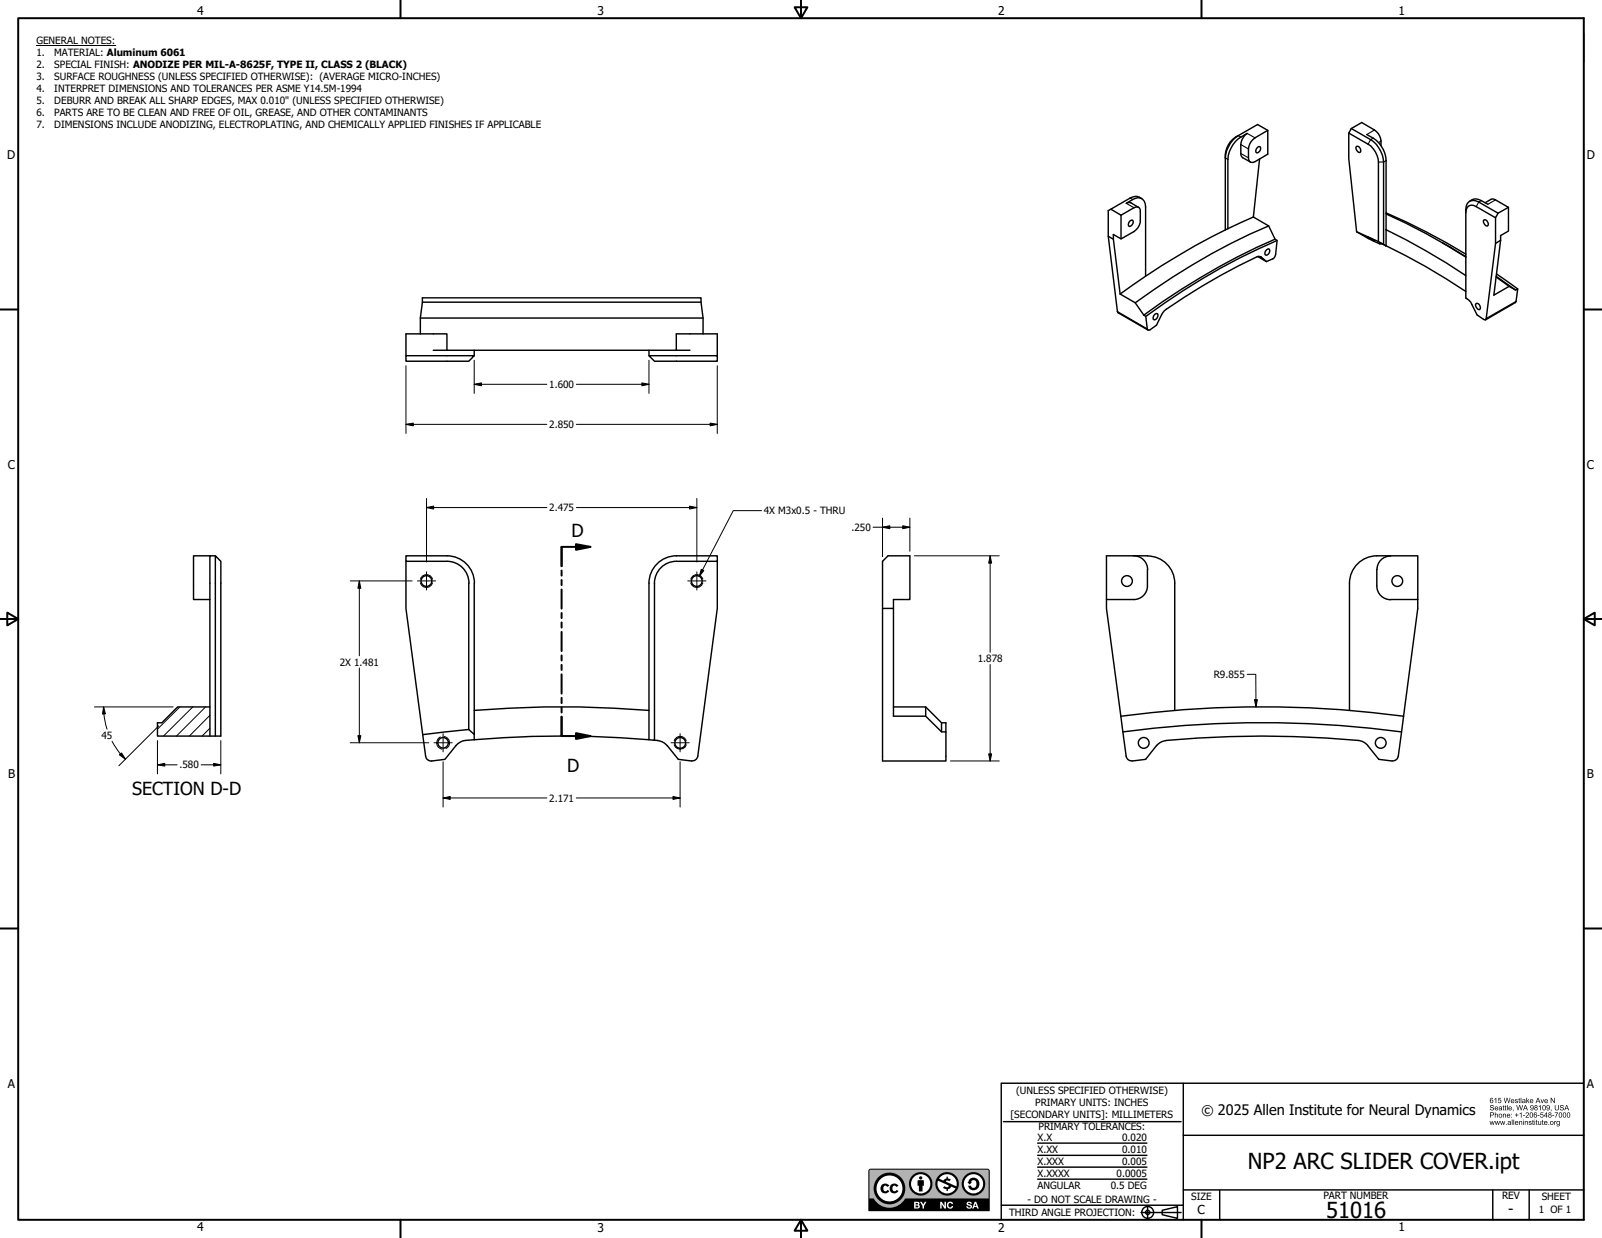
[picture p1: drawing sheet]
<svg xmlns="http://www.w3.org/2000/svg" width="559mm" height="432mm" viewBox="0 0 559 432" stroke-linecap="round" stroke-linejoin="round" font-family="sans-serif">
<g fill="none" stroke="#000" stroke-width=".35">
<path d="M12.7 15.9h27.7M552.4 11.5v10.3M141.6 127.6v23.6M165.4 134l2.6-.5v1.1zM165.4 134h25.4M165.4 125.7v11.5M201 134h25.4M223.9 133.5l2.5 .5-2.5 .6zM226.4 125.7v11.5M250.2 127.6v23.6M141.6 148l2.5-.4v.9zM141.6 148h49.2"/>
<path d="M201 148h49.2M247.7 147.6l2.5 .4-2.5 .5zM148.8 177l2.5-.5v1zM148.8 177h42M148.8 173.9v22.1M201 177h42.1M240.5 176.5l2.6 .5-2.6 .5zM243.1 173.9v22.1M265.6 178.1h-9.8l-11.9 23M148.8 199.4v6.4M243.1 199.4v6.4M244.6 198.6l.9 .4-1.6 2.1z"/>
<path d="M304.5 183.9h12.9M307.8 183.9l2.6-.5v1zM307.8 180.7v13.5M314.9 183.4l2.5 .5-2.5 .5zM317.4 180.7v11.6M319 193.9h29.6M345.4 193.9v33.6M345.4 193.9l.5 2.5h-1zM122.2 202.6h21.6M125.3 202.6l.6 2.6h-1.1zM125.3 202.6v26.1M145.6 202.6h6.3"/>
<path d="M146.6 203.3a2.22 2.22 0 0 0 2.1 1.6 2.22 2.22 0 0 0 2.2-1.6M146.7 202a2.18 2.18 0 0 1 2.1-1.6 2.18 2.18 0 0 1 2.1 1.6M239.9 202.6h6.3M240.9 203.3l.5 .9 .7 .5 1 .2M241 202a2.18 2.18 0 0 1 2.1-1.6 2.18 2.18 0 0 1 2.1 1.6M245.2 203.3l-.5 .9-.7 .5-.9 .2M125.3 233v26.1M345.4 231.8v33.6M435 235.2h3l.1 8.8M33 246.6h27.4M36.1 246.6l.3 4 .9 3.7M36.1 246.6l.7 2.4-1 .1z"/>
<path d="M39.1 258.6l2.9 4.4M54.9 258.3v11.6M55.4 253.2l-13.9 13.9M62.7 246.6l-7.8 7.7M67.3 246.6l-10.3 10.1M71.7 246.6l-10.2 10.1M73.2 254l-2.7 2.7M73.2 249.5l-7.2 7.2M77 258.3v11.6M122.2 259.1h27.3M124.8 256.6h1.1l-.6 2.5zM151.4 259.1h6.3"/>
<path d="M153.6 257a2.27 2.27 0 0 0-1.3 2.4 2.27 2.27 0 0 0 1.8 1.9M154.5 255.9v6.4M155 256.9a2.27 2.27 0 0 1 1.8 1.9 2.27 2.27 0 0 1-1.3 2.3M234.1 259.1h6.3M235.1 259.8l.5 .8 .7 .5 .9 .2M235.2 258.4a2.14 2.14 0 0 1 2.1-1.6 2.14 2.14 0 0 1 2 1.6M237.2 255.9v6.4M239.4 259.8l-.4 .8-.8 .5-1 .2M437.6 244h1l-.5 2.6zM438.1 244v2.6M41.7 263.3l.7-.7 1.4 2.2zM42 262.9l1.8 1.9"/>
<path d="M54.9 266.8l2.6-.6v1zM54.9 266.8h6.9M70.2 266.8h6.8M74.5 266.2l2.5 .6-2.5 .4zM154.5 278.3l2.5-.5v1zM154.5 278.3h36.3M154.5 265.7v15.8M201 278.3h36.2M234.7 277.8l2.5 .5-2.5 .5zM237.2 265.7v15.8M331.5 265.4h17.1M344.9 262.9h1l-.5 2.5z"/>
</g>
<g fill="none" stroke="#000" stroke-width=".5">
<path d="M431.9 47.3a9.9 9.9 0 0 0-4.5 7.8M436.2 56.5l-3.1-1.8a8.3 8.3 0 0 1-.2-5.2 5.4 5.4 0 0 1 2.1-3 10.5 10.5 0 0 0-6.7 9.1v24.1M437.1 48.7l5.1-3.2v8.3l-4.4 2.6a1.41 1.41 0 0 1-1.6 .1 1.41 1.41 0 0 1-.7-1.5 6.8 6.8 0 0 1 1.6-6.3zM438.7 51.4l.9-.2a1.48 1.48 0 0 1-1.2 2.1l-.4-.7zM439.4 55.4l-2.2 20.3 5.3 3.1 2.3 4.6 .7 .5-.5 4.9-.6 1.2-.5 .3M442.2 45.5l-3.5-2.1-6.8 3.9a7.8 7.8 0 0 0-4.5 6.7v26.2M470.5 46.4v8.9l2.7 25.5M471.4 44.8l-.9 1.6 6.7 3.9a8 8 0 0 1 3.6 6.2v27.8l1.8 .9v-28.7a10.3 10.3 0 0 0-4.5-7.8M471.4 44.8l3.6-2.1 4.4 2.6a5.4 5.4 0 0 1 2.3 5.5M471.4 44.8l6.7 3.9M473.2 51.1a1.32 1.32 0 0 1 1.3 .7 1.32 1.32 0 0 1-.2 1.4 1.57 1.57 0 0 1-1.1-2.1zM476.7 46.9a10.4 10.4 0 0 1 6.8 9.1v29.7"/>
<path d="M386.6 73.5v8.9l3.2 26.2 .2 .5M387.5 73l3.5 2.1M391 75v8.3M394.2 69.1a3.4 3.4 0 0 1 4.1 .2M394.2 77l.9-.2a1.49 1.49 0 0 1-1.1 2.2l-.4-.8zM394.2 69.1l-7.6 4.4M394.5 70.7l2.6 1.6M394.5 70.7h-1.1l-.5 .2a6 6 0 0 1 5-1.8 3.1 3.1 0 0 1 1.7 3.1M397.8 73.7a6.6 6.6 0 0 1-1.6 6.5l-5.2 3.1-2.6-1.5v1.6l2.3 19.2M397.8 73.7a1.34 1.34 0 0 0-.7-1.4 1.34 1.34 0 0 0-1.6 .2l-4.5 2.6M399.6 72.2v24.1M428.3 79.7a256.7 256.7 0 0 0-37.6 22.9l5.3 3 3 4.3 .7 .5 .7 4.7 .8-.1 2.2-1.6 1.8-3.7"/>
<path d="M437.2 75.7l-8.9 4.1M442.5 78.8a227.8 227.8 0 0 0-46.5 26.8M483.5 74.4a183.3 183.3 0 0 1 27.8 14.2M483.5 74.6a211.8 211.8 0 0 1 27.8 15.1M511.3 74.1a2.2 2.2 0 0 1 1.1-2.3 2.2 2.2 0 0 1 2.5 .3l6.8 3.8 .8-1.5-6.7-3.9a2.78 2.78 0 0 0-3.1-.3 2.78 2.78 0 0 0-1.4 2.9v30.8l.6 .4M512.6 70.2a3.2 3.2 0 0 1 4.1-.2l2.3 1.3M517.6 76.7a1.32 1.32 0 0 1 1.3 .7 1.32 1.32 0 0 1-.2 1.5 1.59 1.59 0 0 1-1.1-2.2zM518 70.7l2.1-1.2h1l5.1 2.8M521.7 75.9v9l-3.4 26.6-.8-.1-2.3-1.5-1.8-3.7M526.2 72.3v8.3l-2.8 1.6M526.2 72.3l-3.7 2.1M386.6 82.4l1.8 1"/>
<path d="M438.7 89.5l3.1 1.7-1.9-1.5-.9-.3a202.8 202.8 0 0 0-32.9 19l-.9 1.3M441.8 87.1l.9-.2a1.5 1.5 0 0 1-1.1 2.1l-.4-.7zM443.9 90.3l-2.1 .9M444.8 83.4a233.2 233.2 0 0 0-45.8 26.5M445.5 83.9a224.2 224.2 0 0 0-45.8 26.5M477 82.7l2.6 1.3zM480.8 84.3l-7.6-3.5 6 3.3 2.2 1-.1-.4 2.1 1M481.7 84.9l-.3 .2M482.6 85.2l.8 .5M483.4 85.7h.1M483.5 80.1a233.2 233.2 0 0 1 27.8 16M483.5 85.7a222.1 222.1 0 0 1 27.8 16"/>
<path d="M503.2 84.7l8.1 4.8M521.9 96.6l4.5 3.3M521.9 96.4l6.7 4.8M522 95.6l7.4 5.2M523.4 82.2v1.6l-2.3 19.1 5.3-3 2.2 1.2 .8-.3-.6 4.3-.2 .4-10.4 6.1M523.4 83.8l-1.7 1.1M146.6 110.9h98.6M147.3 103.9h97.2l.7 7v5.6M147.3 105.4h97.2M147.3 103.9l-.7 7v5.6M390 109.1l10.4 6M402.9 109.6l.8-.2a1.5 1.5 0 0 1-1.1 2.2l-.4-.8z"/>
<path d="M511.9 104.3l1.1 1.1 .4 .8M514.9 105.8a1.32 1.32 0 0 1 1.3 .8 1.32 1.32 0 0 1-.2 1.4 1.58 1.58 0 0 1-1.1-2.2zM141.6 124.1h23.8l-1.9 1.9h-21.9zM151.1 122.2h4.8M155.9 122.2h9.5v1.9M155.9 122.2v-5.8h-14.3v7.7M165.4 122.2h61M226.4 124.1h23.8v1.9h-21.9zM235.9 122.2h4.8M235.9 122.2v-5.8h14.3v7.7M235.9 122.2h-9.5v1.9M73.2 193.9h-5.7v15.2h5.7"/>
<path d="M75.1 193.9h-1.9v52.7M141.6 195.8v16.4l5.9 44M235.9 193.9h14.3v1.9h-14.3M235.9 193.9a9.6 9.6 0 0 0-9.5 9.5M235.9 195.8a7.6 7.6 0 0 0-7.6 7.6M250.2 195.8v16.4l-6.8 51.6M317.4 193.9h-7.6l-2 1.9v69.6h22.1v-10.1h-1.5l-5.5-5.5h-11.3v-40.7h5.8v-15.2M395.5 193.9a4.8 4.8 0 0 1 4.8 4.8M400.2 193.9h-14.3v15.2h9.6a4.7 4.7 0 0 0 4.8-4.7M400.2 198.6v5.7M400.3 193.9a9.5 9.5 0 0 1 9.5 9.5M480.3 193.9h14.2v15.2"/>
<path d="M480.3 198.6v5.7M480.3 193.9a9.6 9.6 0 0 0-9.6 9.5M485.1 193.9a4.7 4.7 0 0 0-4.8 4.8M163.5 203.4v51.1l1.9 1.7v-52.8M163.6 203.4a7.6 7.6 0 0 0-7.7-7.6h-14.3v-1.9h14.3a9.6 9.6 0 0 1 9.6 9.5M226.4 203.4v54.6l1.9 .2v-54.8M307.8 212.2h3.8M385.9 209.1v3.1l5.1 37.6M409.8 203.4v44.4M470.7 203.4v44.4M480.3 204.4a4.8 4.8 0 0 0 4.8 4.8M485 209.1h9.5"/>
<path d="M494.5 209.1v3.1l-4.9 37.6M75.1 256.7v-62.8l1.9 1.9v60.9h-22.1v-4.6h1.6l5.5-5.5h11.2v10.1M147.4 256.2l1.1 7.6M162.4 258.2a5.2 5.2 0 0 0-3.3 1.8l-3.9 4.9-4.6 .5M163.5 254.4l-16.1 1.8M165.4 247.8a369.3 369.3 0 0 1 61 0M165.4 258a363.7 363.7 0 0 1 61 0M165.4 256.1v1.9M165.4 258l-3 .3M228.3 258.2l1.2 .1M229.4 258.3l1.9 .6 1.4 1.2M311.6 246.6h11.3l5.5 5.5h1.5v3.2"/>
<path d="M322.9 246.6v3.2M328.4 252.1v3.2M391 249.8l1.8 14M391 249.8a372.3 372.3 0 0 1 98.6 0M391.7 255.3a367.5 367.5 0 0 1 97.2 0M473.8 258.3l1.2 .3 1.7 1 4.3 5.3 4.6 .5M473.8 258.3a356.2 356.2 0 0 0-67.7 .1l-1.7 .8-1 .9M489.6 249.8l-1.9 14M148.5 263.8a1.87 1.87 0 0 0 2.1 1.6M232.7 260l3.9 4.9 4.6 .5M243.4 263.7l-.7 1.3-1.4 .4M392.8 263.7l.7 1.3 1.4 .4"/>
<path d="M399.6 264.9l-4.7 .5M403.4 260l-3.8 4.9M487.7 263.7l-.7 1.3-1.4 .4M349.2 377.8v47.6M412.7 377.8v47.6M350 391.2h62M361.9 398.7h38.1M412.7 396h139.7M361.9 411.3h38.1M361.9 407.1h38.1M361.9 403h38.1M412.7 415h139.7"/>
<path d="M425.4 415v10.4M520.7 415v10.4M533.4 415v10.4M349.2 420.4h63.5M398 422.9h14M400.3 420.6v4.6M405.4 422.1l5.3-1.2v4.1l-5.3-1.3z"/>
<circle cx="148.8" cy="202.7" r="1.88"/>
<circle cx="243" cy="202.7" r="1.88"/>
<circle cx="393.1" cy="202.7" r="1.88"/>
<circle cx="487.4" cy="202.7" r="1.88"/>
<circle cx="154.5" cy="259.1" r="1.84"/>
<circle cx="237.3" cy="259.1" r="1.88"/>
<circle cx="398.9" cy="259.1" r="1.88"/>
<circle cx="481.6" cy="259.1" r="1.88"/>
<circle cx="400.3" cy="422.9" r="2.07"/>
<circle cx="400.3" cy="422.9" r=".74"/>
</g>
<g fill="none" stroke="#000" stroke-width=".38">
<path d="M427.4 55l.9 .6M431.9 47.3l.9 .5M432.8 53.5l2.7 1.6M432.8 50.4l2.7 1.6M435 46.5l2.8 1.6M478.1 48.7l-.9 1.6M479 48.2l-.9 .5M479.4 45.3l-2.7 1.6M481.7 49.2l-.9 .5M483.5 56l-.9 .5h-1.8M392.9 70.9l2.6 1.6M394.2 69.1l.9 .5"/>
<path d="M516.7 70l-.9 .5-.9 1.6M521.7 69.7l-2.7 1.6M439.6 89.5l.3 .2M389.8 108.6l10.4 6.1M528.8 105.1l-10.4 6"/>
</g>
<g fill="none" stroke="#000" stroke-width=".69">
<path d="M6.3 6.3h546.2v419.2h-546.2zM139.7 0v6.3M277.2 2.5h4.4l-2.2 3.9zM279.4 0v6.3M419.1 0v6.3M0 107.9h6.3M552.4 107.9h6.4M195.9 199v1.8M200.9 189.8l5 1-5 1zM205.9 190.8h-10v6.7M0 215.9h6.3M2.5 213.7l3.9 2.2-3.9 2.2z"/>
<path d="M195.9 202.3v1.8M195.9 205.6v6.7M195.9 213.8v1.8M195.9 217.1v1.8M552.4 215.9l3.9-2.2v4.4zM552.4 215.9h6.4M195.9 220.4v6.7M195.9 228.6v1.8M195.9 231.9v1.8M195.9 235.2v6.7M195.9 243.4v1.8M195.9 246.7v1.8"/>
<path d="M195.9 250v6.7h10M200.9 255.7l5 1-5 1.1zM0 323.8h6.3M552.4 323.8h6.4M139.7 425.4v6.4M279.4 425.4v6.4M279.4 425.4l2.2 3.9h-4.4zM419.1 425.4v6.4"/>
</g>
<g fill="#000">
<path d="M165.4 134l2.6-.5v1.1zM223.9 133.5l2.5 .5-2.5 .6zM141.6 148l2.5-.4v.9zM247.7 147.6l2.5 .4-2.5 .5zM148.8 177l2.5-.5v1zM240.5 176.5l2.6 .5-2.6 .5zM200.9 189.8l5 1-5 1zM244.6 198.6l.9 .4-1.6 2.1zM307.8 183.9l2.6-.5v1zM314.9 183.4l2.5 .5-2.5 .5zM345.4 193.9l.5 2.5h-1zM125.3 202.6l.6 2.6h-1.1z"/>
<path d="M36.1 246.6l.7 2.4-1 .1zM124.8 256.6h1.1l-.6 2.5zM200.9 255.7l5 1-5 1.1zM437.6 244h1l-.5 2.6zM41.7 263.3l.7-.7 1.4 2.2zM54.9 266.8l2.6-.6v1zM74.5 266.2l2.5 .6-2.5 .4zM154.5 278.3l2.5-.5v1zM234.7 277.8l2.5 .5-2.5 .5zM344.9 262.9h1l-.5 2.5z"/>
<path d="M540.9 382.9h.3l.9 1.4v-1.4h.2v1.8h-.2l-1-1.4v1.4h-.2zM539.1 383.7l-.2 .2h.8l-.2-.3zM538.9 383.6a.62 .62 0 0 1 .7-.1 .62 .62 0 0 1 .3 .6h-1a.38 .38 0 0 0 .3 .5 .38 .38 0 0 0 .5-.3h.2a.67 .67 0 0 1-1 .3 .67 .67 0 0 1 0-1zM537.4 383.4h.2l.4 1.1 .3-1.1h.3l-.5 1.3h-.2zM536.5 383.1l-.3 .9h.6zM536.3 382.9h.3l.7 1.8h-.2l-.2-.5h-.8l-.2 .5h-.3zM534 383.7l-.1 .2h.7l-.2-.3zM533.8 383.6a.62 .62 0 0 1 .7-.1 .62 .62 0 0 1 .3 .6h-.9a.38 .38 0 0 0 .2 .5 .38 .38 0 0 0 .5-.3h.2a.67 .67 0 0 1-1 .3 .67 .67 0 0 1 0-1zM532.4 382.9h.3v1l.8-.5-.5 .5 .5 .8h-.2l-.5-.6-.1 .6h-.3zM531.2 384.2v.3l.4 .1 .2-.5zM531.1 383.6l.9-.1 .2 1.2-.3-.1a.49 .49 0 0 1-.7 .2 .49 .49 0 0 1-.2-.7 .49 .49 0 0 1 .7-.2l.1-.3-.8 .2zM530.4 382.9h.3v1.8h-.3zM529.8 383.1l.2-.1v.4h.2l-.2 .2v.8l.3 .3-.5-.1-.2-1zM528.5 383.5l.6-.1 .3 .2h-.6v.3a.54 .54 0 0 1 .7 .4 .54 .54 0 0 1-.5 .6 .54 .54 0 0 1-.6-.6l.6 .3 .2-.2-.7-.5zM527.3 383.7l-.1 .2h.8l-.2-.3zM527.2 383.6a.61 .61 0 0 1 .7-.2 .61 .61 0 0 1 .3 .7h-1a.39 .39 0 0 0 .3 .5 .39 .39 0 0 0 .5-.3h.2a.67 .67 0 0 1-1 .3 .67 .67 0 0 1 0-1zM524.5 382.9h.3l.3 1.6 .5-1.6h.2l.5 1.6 .3-1.6h.3l-.5 1.8h-.3l-.4-1.6-.4 1.6h-.3zM522.7 382.9h.9v.2h-.7l-.1 .5a.6 .6 0 0 1 .8 .3 .6 .6 0 0 1-.3 .8 .6 .6 0 0 1-.8-.4l.2-.1a.38 .38 0 0 0 .6 .2 .38 .38 0 0 0 0-.6 .38 .38 0 0 0-.5 .1h-.3zM521.3 383.4l.6-.5v1.8h-.2v-1.4l-.4 .3zM519.9 384.2a.4 .4 0 0 0 .8 0 .4 .4 0 0 0-.8 0zM519.9 383.1l.6-.2 .3 .4-.2 .1a.36 .36 0 0 0-.4-.3 .36 .36 0 0 0-.3 .5v.2a.58 .58 0 0 1 .9 .2 .58 .58 0 0 1-.4 .8 .58 .58 0 0 1-.7-.6z" fill-rule="evenodd"/>
<path d="M543.1 391.7a.45 .45 0 0 0 .9 0 .45 .45 0 0 0-.9 0zM543.1 391.2l1-.2v1.2a.57 .57 0 0 1-.4 .7 .57 .57 0 0 1-.7-.4l.2 .1a.39 .39 0 0 0 .5 0 .39 .39 0 0 0 .1-.4 .63 .63 0 0 1-.8-.1 .63 .63 0 0 1 .1-.9zM542.1 391l.2 .2 .6-.1-.5 .3v.9h-.3zM540.9 391.7a.46 .46 0 0 0 .9 0 .46 .46 0 0 0-.9 0zM540.7 391.7a.67 .67 0 0 1 1.3 0 .67 .67 0 0 1-1.3 0zM540.1 392.1h.3v.2h-.3zM538.9 391.3l-.1 .3h.7l-.2-.4zM538.7 391.2a.61 .61 0 0 1 .8-.1 .61 .61 0 0 1 .3 .6h-1a.38 .38 0 0 0 .3 .5 .38 .38 0 0 0 .4-.3h.3a.67 .67 0 0 1-1.1 .3 .67 .67 0 0 1 0-1zM538 390.7l.2-.1v.4h.2l-.2 .2v.8l.2 .3-.4-.1-.2-1zM536.5 391h.2v1l.3 .2 .3-.2 .1-1h.2v1.3l-1-.1zM535.9 390.7l.2-.1v.4h.2l-.2 .2v.8l.2 .3-.4-.1zM535.2 391h.3v1.3h-.3zM535.2 390.5l.3 .3zM534.6 390.7l.2-.1v.4h.2l-.2 .2v.8l.3 .3-.5-.1zM533.3 391.1l.7-.1 .2 .4-.6-.2-.1 .3a.54 .54 0 0 1 .8 .4 .54 .54 0 0 1-.5 .6 .54 .54 0 0 1-.6-.6l.5 .3 .4-.2-.8-.4zM531.9 391l1 .1v1.2h-.2v-.9l-.3-.2-.3 .2v.9h-.2zM531.3 391h.2v1.3h-.2zM531.3 390.5l.2 .3zM529.9 391l1 .1 .1 1.2h-.3v-.9l-.2-.2-.4 .2v.9h-.2zM528.8 391.3l-.2 .3h.8l-.2-.4zM528.6 391.2a.61 .61 0 0 1 .7-.1 .61 .61 0 0 1 .3 .6h-1a.38 .38 0 0 0 .3 .5 .38 .38 0 0 0 .5-.3h.2a.67 .67 0 0 1-1 .3 .67 .67 0 0 1 0-1zM527.9 390.5h.2v1.8h-.2zM527.3 390.5h.3v1.8h-.3zM526.2 391.8v.3l.3 .1 .3-.5zM526 391.2l.9-.1 .2 1.2-.3-.1a.5 .5 0 0 1-.7 .2 .5 .5 0 0 1-.2-.7 .5 .5 0 0 1 .7-.2l.1-.3-.8 .2zM525.3 392.1h.3v.2h-.3zM523.2 391h.3l.3 1.1 .2-1.1h.3l.2 1 .3-1h.3l-.5 1.3h-.2l-.3-1-.2 1h-.3zM521.4 391h.2l.3 1.1 .3-1.1h.2l.3 1 .3-1h.2l-.4 1.3h-.2l-.3-1-.2 1h-.3zM519.6 391h.2l.3 1.1 .3-1.1h.2l.3 1 .3-1h.2l-.4 1.3h-.3l-.2-1-.3 1h-.2z" fill-rule="evenodd"/>
<path d="M546.5 385.6l-.3 .9h.6zM546.3 385.4h.3l.7 1.9h-.2l-.2-.6h-.8l-.2 .6h-.3zM544.3 385.6a.71 .71 0 0 1 1.2 .4h-.3a.4 .4 0 0 0-.4-.4 .4 .4 0 0 0-.4 .5h.2a.69 .69 0 0 1 .9 .5 .69 .69 0 0 1-.6 .9 .69 .69 0 0 1-.8-.6l.2-.2a.44 .44 0 0 0 .5 .5 .44 .44 0 0 0 .3-.7h-.1a.58 .58 0 0 1-.7-.2 .58 .58 0 0 1 0-.7zM542.3 385.4h.3v1.1a.49 .49 0 0 0 .4 .6 .49 .49 0 0 0 .5-.6v-1.1h.3v1.1a.72 .72 0 0 1-.8 .8 .72 .72 0 0 1-.7-.8zM541 387h.2l-.2 .6zM539.6 386a.4 .4 0 0 0 .8 0 .4 .4 0 0 0-.8 0zM539.6 385.6a.87 .87 0 0 1 1.1 .6 .87 .87 0 0 1-.7 1.1l-.5-.4 .6 .2 .3-.7a.58 .58 0 0 1-.9 .1 .58 .58 0 0 1 .1-.9zM538.3 385.8a.85 .85 0 0 0 .4 1.3l.2-.3a.64 .64 0 0 0 .1-.7 .64 .64 0 0 0-.7-.3zM538.3 385.5a.84 .84 0 0 1 .9 .9 .84 .84 0 0 1-.9 .8l-.3-.8zM536.8 385.9l.6-.5v1.9h-.2v-1.5l-.4 .3zM535.5 385.9a.3 .3 0 0 0 .6 0 .3 .3 0 0 0-.6 0zM535.4 386.7a.37 .37 0 0 0 .7 0 .37 .37 0 0 0-.7 0zM535.4 385.6a.49 .49 0 0 1 .8-.1 .49 .49 0 0 1-.2 .8 .54 .54 0 0 1 .2 .8 .54 .54 0 0 1-.8 0 .54 .54 0 0 1 .1-.8l-.2-.3zM533.9 386a.4 .4 0 0 0 .8 0 .4 .4 0 0 0-.8 0zM533.9 385.6a.87 .87 0 0 1 1.2 .6 .87 .87 0 0 1-.8 1.1l-.5-.4 .7 .2 .2-.7a.58 .58 0 0 1-.8 .1 .58 .58 0 0 1 0-.9zM532.1 385.6l-.3 .9h.6zM532 385.4h.2l.8 1.9h-.3l-.2-.6h-.8l-.2 .6h-.2zM528.9 385.4h.3l.3 1.6 .4-1.6h.3l.4 1.6 .4-1.6h.2l-.5 1.9h-.2l-.4-1.6-.5 1.6h-.2zM527.7 387h.2l-.2 .6zM526.5 386.2l-.1 .3h.7l-.2-.4zM526.3 386.1a.61 .61 0 0 1 .8-.1 .61 .61 0 0 1 .3 .7h-1a.38 .38 0 0 0 .3 .4 .38 .38 0 0 0 .4-.2h.2a.66 .66 0 0 1-1 .3 .66 .66 0 0 1 0-1.1zM525.6 385.4h.3v1.9h-.3zM525 385.6l.2-.1v.4h.2l-.2 .2v.9l.3 .3-.5-.2-.2-1zM524.3 385.6l.2-.1v.4h.2l-.2 .2v.8l.3 .4-.5-.2zM523.1 386.8v.3h.3l.3-.5zM523 386l.8 .1 .2 1.2-.3-.2a.49 .49 0 0 1-.7 .2 .49 .49 0 0 1-.2-.6 .49 .49 0 0 1 .7-.2v-.4l-.7 .2zM521.7 386.2l-.1 .3h.7l-.2-.4zM521.5 386.1a.61 .61 0 0 1 .8-.1 .61 .61 0 0 1 .3 .7h-1a.38 .38 0 0 0 .3 .4 .38 .38 0 0 0 .4-.2h.3a.66 .66 0 0 1-1 .3 .66 .66 0 0 1-.1-1.1zM519.9 385.6a.72 .72 0 0 1 1.2 .4h-.3a.4 .4 0 0 0-.4-.4 .4 .4 0 0 0-.3 .5h.1a.69 .69 0 0 1 .9 .4 .69 .69 0 0 1-.4 .9 .69 .69 0 0 1-.9-.4l-.1-.3h.2a.44 .44 0 0 0 .5 .5 .44 .44 0 0 0 .3-.7h-.1a.58 .58 0 0 1-.7-.2 .58 .58 0 0 1 0-.7z" fill-rule="evenodd"/>
<path d="M546.9 388.3a.86 .86 0 0 0 .4 1.3l.1-.1a.86 .86 0 0 0-.4-1.3zM546.8 388.1a.84 .84 0 0 1 .9 .8 .84 .84 0 0 1-.9 .9l-.3-.9zM545.5 388.3a.86 .86 0 0 0 .4 1.3l.1-.1a.86 .86 0 0 0-.4-1.3zM545.4 388.1a.84 .84 0 0 1 .9 .8 .84 .84 0 0 1-.9 .9l-.3-.9zM544 388.3a.86 .86 0 0 0 .4 1.3l.1-.1a.84 .84 0 0 0-.3-1.3zM544 388.1a.84 .84 0 0 1 .9 .8 .84 .84 0 0 1-.9 .9l-.3-.9zM542.3 388h1.2l-.7 1.8h-.2v-.5l.6-1.1h-.9zM541.4 389h.7v.3h-.7zM540.3 388.4a.3 .3 0 0 0 .6 0 .3 .3 0 0 0-.6 0zM540.3 389.3a.38 .38 0 0 0 .7 0 .38 .38 0 0 0-.7 0zM540.2 388.1a.49 .49 0 0 1 .8 0 .49 .49 0 0 1-.1 .7 .55 .55 0 0 1 .2 .8 .55 .55 0 0 1-.9 0 .55 .55 0 0 1 .2-.8l-.3-.2zM539.3 388.3l-.5 .9h.5zM539.4 388h.2v1.2h.2l-.2 .6h-.3v-.4h-.7zM537.4 388h.9v.2h-.7l-.1 .5a.6 .6 0 0 1 .9 .3 .6 .6 0 0 1-.4 .8 .6 .6 0 0 1-.8-.5h.2a.39 .39 0 0 0 .6 .2 .39 .39 0 0 0 .1-.6 .39 .39 0 0 0-.6 .1l-.2-.1zM536.3 389h.7v.3h-.7zM535.2 389.3a.4 .4 0 0 0 .8 0 .4 .4 0 0 0-.8 0zM535.2 388.2l.6-.2 .3 .4h-.2a.36 .36 0 0 0-.4-.2 .36 .36 0 0 0-.3 .4v.3a.58 .58 0 0 1 .9 .2 .58 .58 0 0 1-.4 .8 .58 .58 0 0 1-.7-.7zM533.9 388.3a.86 .86 0 0 0 .4 1.3l.1-.1a.85 .85 0 0 0-.4-1.3zM533.8 388.1a.84 .84 0 0 1 1 .8 .84 .84 0 0 1-.9 .9l-.3-.9zM532.3 388.1a.63 .63 0 0 1 1 .3 .63 .63 0 0 1-.5 .8l-.4 .4h.9v.2h-1.2l.5-.7a.48 .48 0 0 0 .5-.4 .48 .48 0 0 0-.5-.5l-.4 .3zM531.3 389h.7v.3h-.7zM530.1 388.4l.6-.4v1.8h-.2v-1.4l-.4 .2zM529 388.3h.2v.5h.4v.2h-.4v.5h-.2v-.5h-.5v-.2h.5zM527.1 389.5h.3v.3h-.3zM527.1 388.5h.3v.2h-.3zM525.9 388.7l-.1 .3h.8l-.2-.3zM525.8 388.6a.61 .61 0 0 1 .7-.1 .61 .61 0 0 1 .3 .7h-1a.39 .39 0 0 0 .3 .4 .39 .39 0 0 0 .5-.2h.2a.66 .66 0 0 1-1 .3 .66 .66 0 0 1 0-1.1zM524.2 388.5l1 .1 .1 1.2h-.2v-1l-.3-.2-.3 .3v.9h-.3zM523 389.2a.46 .46 0 0 0 .9 0 .46 .46 0 0 0-.9 0zM522.8 389.1a.67 .67 0 0 1 1.3 0 .67 .67 0 0 1-1.3 0zM521.4 388h.3v.6a.47 .47 0 0 1 .5-.1 .47 .47 0 0 1 .3 .5v.8h-.2v-1l-.3-.2-.3 .2v1h-.3zM520 388.2v.7l.7-.1a.33 .33 0 0 0 .2-.4 .33 .33 0 0 0-.4-.2zM519.8 388h.9a.55 .55 0 0 1 .4 .7 .55 .55 0 0 1-.6 .4h-.5v.7h-.2z" fill-rule="evenodd"/>
</g>
<path d="M349.2 377.8h203.2" fill="none" stroke="#000" stroke-width=".51"/>
<path d="M303.3 408l.8-.2 40.6 .1 .5 1.1-.1 13.2h-42v-13.3z" fill-rule="evenodd" fill="#aab2ab"/>
<path d="M303.5 408h40.9l.4 .2 .1 9.8h-29.2a6.3 6.3 0 0 1-10.9 0h-1.6v-9.6zM303.1 407.9l-.2 .5v13.9l.2 .1h41.9l.2-.1v-13.9l-.5-.7-41-.1z" fill-rule="evenodd" fill="#000"/>
<circle cx="310.3" cy="414.5" r="4.8" fill="#fff"/>
<path d="M310.8 413.3a1.7 1.7 0 0 1 2.6 .3l-.8 .4-.3-.4a.94 .94 0 0 0-1 .9 .94 .94 0 0 0 1 1l.4-.5 .7 .4a1.71 1.71 0 0 1-2.6 .5 1.71 1.71 0 0 1 0-2.6zM307.6 413.3a1.7 1.7 0 0 1 2.6 .3l-.7 .4-.4-.4a.94 .94 0 0 0-1 .9 .94 .94 0 0 0 1 1l.4-.5 .7 .4a1.71 1.71 0 0 1-2.5 .5 1.71 1.71 0 0 1-.1-2.6zM305.8 414.5a4.5 4.5 0 0 0 9 0 4.5 4.5 0 0 0-9 0zM304.7 414.5a5.6 5.6 0 0 1 11.1 0 5.6 5.6 0 0 1-11.1 0z" fill-rule="evenodd" fill="#000"/>
<circle cx="321.2" cy="413" r="3.8" fill="#fff"/>
<g fill="#000">
<path d="M317.8 412.9a3.4 3.4 0 0 1 6.7 0 3.4 3.4 0 0 1-6.7 0zM317.1 412.9a4.1 4.1 0 0 0 8.2 0 4.1 4.1 0 0 0-8.2 0z" fill-rule="evenodd"/>
<path d="M320.1 411.8h2.1l.1 1.8h-.5v2h-1.3v-2h-.5z" fill-rule="evenodd"/>
<circle cx="321.2" cy="410.8" r=".58"/>
</g>
<g fill="#fff">
<path d="M319.4 420.5v.6l.9-.1-.1-.5zM319.4 419.6v.5l.8-.1-.1-.4zM318.9 419.2l1.6 .1a.56 .56 0 0 1-.1 .9 .67 .67 0 0 1 .4 .9 .67 .67 0 0 1-.8 .4h-1.1z" fill-rule="evenodd"/>
<path d="M320.9 419.2h.6l.6 .9 .5-.9h.6l-.9 1.4v.9h-.5v-.9z" fill-rule="evenodd"/>
<path d="M337.3 419.4l.7-.3a.79 .79 0 0 1 1 .8h-.5a.35 .35 0 0 0-.4-.5 .35 .35 0 0 0-.2 .6 .82 .82 0 0 1 1 .5 .82 .82 0 0 1-.4 1l-.2 .1a.94 .94 0 0 1-1.2-.9h.5a.42 .42 0 0 0 .4 .6 .42 .42 0 0 0 .3-.7l-1-.4z" fill-rule="evenodd"/>
<path d="M340.2 419.8l-.3 .8h.6zM340 419.2h.5l.9 2.3h-.5l-.2-.5h-.9l-.2 .5h-.5z" fill-rule="evenodd"/>
<path d="M328 419.2h.5l1 1.5v-1.5h.4v2.3h-.5l-.9-1.6-.1 1.6h-.4z" fill-rule="evenodd"/>
<path d="M330.6 419.5l.8-.4a.94 .94 0 0 1 1.1 .9h-.5a.69 .69 0 0 0-1-.2 .69 .69 0 0 0-.1 1.1 .69 .69 0 0 0 1-.1l.1-.2h.5a1.16 1.16 0 0 1-1.8 .7 1.16 1.16 0 0 1-.1-1.8z" fill-rule="evenodd"/>
<circle cx="339.6" cy="412.9" r="3.7"/>
</g>
<g fill="#000">
<path d="M338.4 411.2a2.12 2.12 0 0 1 2.8 .4 2.12 2.12 0 0 1-.3 2.9 2.12 2.12 0 0 1-2.9-.1l-.3-.8h1a.98 .98 0 0 0 1.3 .7 .98 .98 0 0 0 .6-1.4 .98 .98 0 0 0-.6-1.2 .98 .98 0 0 0-1.3 .6h.3l-.8 .9-.8-.9h.3z" fill-rule="evenodd"/>
<path d="M336.2 412.9a3.4 3.4 0 0 1 6.7 0 3.4 3.4 0 0 1-6.7 0zM335.5 412.9a4.1 4.1 0 0 0 8.2 0 4.1 4.1 0 0 0-8.2 0z" fill-rule="evenodd"/>
</g>
<circle cx="330.4" cy="412.9" r="3.8" fill="#fff"/>
<path d="M328 410.5l-.5 .6 1.6 .7 .4-.5 .7-.2v-.7h.4v.7l1.1 .3-.6 .6a.61 .61 0 0 0-.6-.3 .61 .61 0 0 0-.5 .5l3.6 1.6a3.4 3.4 0 0 0-1.5-3.8 3.4 3.4 0 0 0-4.1 .5zM327.2 411.8a3.4 3.4 0 0 0 1.8 4.2 3.4 3.4 0 0 0 4.3-1.5l-1.5-.6-.4 .6-.8 .3v.6h-.4v-.6l-1.3-.5 .6-.6a.68 .68 0 0 0 .8 .4 .68 .68 0 0 0 .5-.7zM326.3 412.9a4.1 4.1 0 0 1 8.2 0 4.1 4.1 0 0 1-8.2 0z" fill-rule="evenodd" fill="#000"/>
<g font-size="7.7">
<text x="435.3" y="407.6">NP2 ARC SLIDER COVER.ipt</text>
<text x="462.6" y="424.8">51016</text>
</g>
<g font-size="6.3">
<text x="199.4" y="187.2">D</text>
<text x="197.8" y="269.4">D</text>
<text x="46.1" y="277.2">SECTION D-D</text>
</g>
<text font-size="5.2" x="526.1" y="423.5">-</text>
<text font-size="4.6" x="419.1" y="389">© 2025 Allen Institute for Neural Dynamics</text>
<text font-size="4.3" x="417.8" y="423.5">C</text>
<g font-size="4.2">
<text x="68.7" y="5.3">4</text>
<text x="208.4" y="5.3">3</text>
<text x="348.1" y="5.3">2</text>
<text x="487.8" y="5.3">1</text>
<text x="2.5" y="55.5">D</text>
<text x="553.5" y="55.5">D</text>
<text x="2.8" y="163.4">C</text>
<text x="553.5" y="163.4">C</text>
<text x="2.9" y="271.4">B</text>
<text x="553.5" y="271.4">B</text>
<text x="2.8" y="379.3">A</text>
<text x="553.5" y="379.3">A</text>
<text x="68.7" y="429.5">4</text>
<text x="208.4" y="429.6">3</text>
<text x="348.1" y="429.6">2</text>
<text x="487.8" y="429.5">1</text>
</g>
<g font-size="3.5">
<text x="12.7" y="15.3">GENERAL NOTES:</text>
<text x="12.7" y="19.5">1.</text>
<text x="12.7" y="23.7">2.</text>
<text x="18.9" y="19.5">MATERIAL: Aluminum 6061</text>
<text x="18.9" y="23.7">SPECIAL FINISH: ANODIZE PER MIL-A-8625F, TYPE II, CLASS 2 (BLACK)</text>
<text x="12.7" y="27.8">3.</text>
<text x="18.9" y="27.8">SURFACE ROUGHNESS (UNLESS SPECIFIED OTHERWISE): (AVERAGE MICRO-INCHES)</text>
<text x="12.7" y="32">4.</text>
<text x="18.9" y="32">INTERPRET DIMENSIONS AND TOLERANCES PER ASME Y14.5M-1994</text>
<text x="12.7" y="36.2">5.</text>
<text x="12.7" y="40.4">6.</text>
<text x="18.9" y="36.2">DEBURR AND BREAK ALL SHARP EDGES, MAX 0.010&quot; (UNLESS SPECIFIED OTHERWISE)</text>
<text x="18.9" y="40.4">PARTS ARE TO BE CLEAN AND FREE OF OIL, GREASE, AND OTHER CONTAMINANTS</text>
<text x="12.7" y="44.6">7.</text>
<text x="18.9" y="44.6">DIMENSIONS INCLUDE ANODIZING, ELECTROPLATING, AND CHEMICALLY APPLIED FINISHES IF APPLICABLE</text>
<text x="191.6" y="135.3">1.600</text>
<text x="191.6" y="149.3">2.850</text>
<text x="191.6" y="178.3">2.475</text>
<text x="266.4" y="179.4">4X M3x0.5 - THRU</text>
<text x="297" y="185.1">.250</text>
<text x="118.5" y="232.1">2X 1.481</text>
<text x="341.1" y="230.9">1.878</text>
<text x="423.4" y="236.5">R9.855</text>
<text x="35.4" y="257.7">45</text>
<text x="62.6" y="268">.580</text>
<text x="191.6" y="279.7">2.171</text>
<text x="354.5" y="381.6">(UNLESS SPECIFIED OTHERWISE)</text>
<text x="352.5" y="389.9">[SECONDARY UNITS]: MILLIMETERS</text>
<text x="361.1" y="385.8">PRIMARY UNITS: INCHES</text>
<text x="362.3" y="394.1">PRIMARY TOLERANCES:</text>
<text x="361.9" y="397.9">X.X</text>
<text x="391.4" y="397.9">0.020</text>
<text x="361.9" y="402.1">X.XX</text>
<text x="361.9" y="406.3">X.XXX</text>
<text x="391.4" y="402.1">0.010</text>
<text x="391.4" y="406.3">0.005</text>
<text x="361.9" y="410.5">X.XXXX</text>
<text x="389.5" y="410.5">0.0005</text>
<text x="358.4" y="419.7">- DO NOT SCALE DRAWING -</text>
<text x="361.9" y="414.6">ANGULAR</text>
<text x="387.4" y="414.6">0.5 DEG</text>
<text x="415.5" y="418.4">SIZE</text>
<text x="461.6" y="418.3">PART NUMBER</text>
<text x="524" y="418.3">REV</text>
<text x="537.8" y="418.4">SHEET</text>
<text x="352" y="424.2">THIRD ANGLE PROJECTION:</text>
<text x="536.7" y="423.2">1 OF 1</text>
</g>
</svg>
